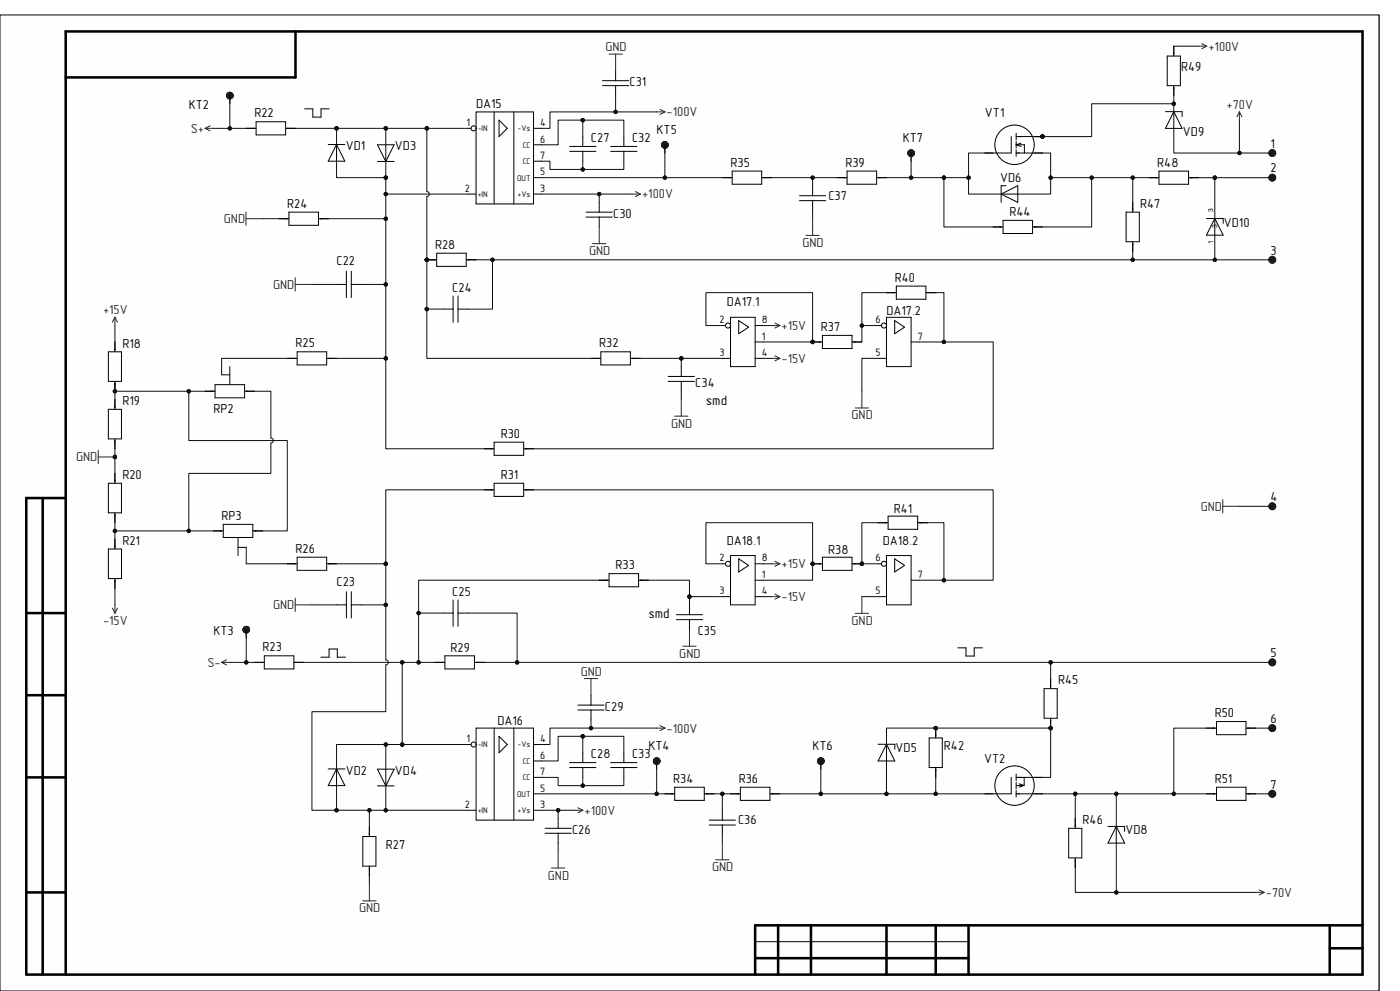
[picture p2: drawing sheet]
<svg xmlns="http://www.w3.org/2000/svg" width="420mm" height="297mm" viewBox="0 0 420 297" stroke-linecap="round" stroke-linejoin="round" font-family="sans-serif">
<path d="M0 4.5h413.7v292.5h-413.7z" fill-rule="evenodd" fill="#fefefe"/>
<path d="M0 4.5h413.7v292.5h-413.7z" fill="none" stroke="#000" stroke-width=".3"/>
<path d="M0 4.5h413.7v292.5h-413.7z" fill-rule="evenodd" fill="#fefefe"/>
<path d="M0 4.5h413.7v292.5h-413.7zM140.4 38.5h2.4M142.8 33.5h17.3v27.6h-17.3zM160.1 38.5h2.4M160.1 43.4h2.5M160.1 48.3h2.4M160.1 53.2h2.4M160.1 58.2h2.4M226.5 282.2h64.1" fill="none" stroke="#000" stroke-width=".3"/>
<g fill="none" stroke="#000" stroke-width=".76">
<path d="M19.7 9.4h389v282.7h-400.8v-142.8h11.8M19.7 9.4v282.7M88.6 9.4v13.8h-68.9M12.8 149.3v142.8M7.9 183.7h11.8M7.9 208.4h11.8M7.9 233h11.8M7.9 267.5h11.8M233.4 277.3v14.8M243.3 277.3v14.8M265.9 277.3v14.8M280.7 277.3v14.8"/>
<path d="M290.6 277.3v14.8M398.9 277.3v14.8M408.7 277.3h-182.2v14.8M226.5 287.2h64.1M398.9 284.2h9.8"/>
</g>
<path d="M197 33.5h2.5M198 32.8l1.5 .7M199.5 33.5l-1.5 .8M189.6 58.2h2.5M190.6 57.4l1.5 .8M192.1 58.2l-1.5 .7M172.4 242.8h2.5M173.4 242.1l1.5 .7M174.9 242.8l-1.5 .8M376.7 267.5h2.5M377.7 266.7l1.5 .8M379.2 267.5l-1.5 .7" fill="none" stroke="#262626" stroke-width=".3"/>
<circle cx="142.1" cy="38.5" r=".75" fill="#fbfbfb"/>
<g fill="none" stroke="#000" stroke-width=".3">
<path d="M148.2 33.5v27.6M149.7 36l2.5 2.5-2.5 2.4zM154.1 33.5v27.6M140.4 58.2h2.4M142.8 218.2h17.3v27.6h-17.3zM140.4 223.1h2.4M160.1 223.1h2.4M160.1 228.1h2.4M160.1 233h2.4M160.1 237.9h2.4M160.1 242.8h2.4"/>
<circle cx="142.1" cy="38.5" r=".75"/>
</g>
<circle cx="142.1" cy="223.1" r=".75" fill="#fbfbfb"/>
<g fill="none" stroke="#000" stroke-width=".3">
<path d="M180.7 24.2h7.9M180.7 25.7h7.9M184.7 21.2v3M184.7 25.7v2.9M170.9 43.9h7.9M170.9 45.4h7.9M174.8 40.9v3M174.8 45.4v2.9M175.8 63.6h7.9M175.8 65.1h7.9M179.8 60.6v3M179.8 65.1v2.9"/>
<path d="M148.2 218.2v27.6M154.1 218.2v27.6M173.4 211.3h7.8M173.4 212.8h7.8M177.3 208.4v2.9M177.3 212.8v3M149.7 220.7l2.5 2.4-2.5 2.5zM140.4 242.8h2.4M163.5 248.3h7.9M163.5 249.7h7.9M167.4 245.3v3M167.4 249.7v3"/>
<circle cx="142.1" cy="223.1" r=".75"/>
</g>
<circle cx="128" cy="77.9" r=".5" fill="#0e0e0e"/>
<circle cx="128" cy="77.9" r=".5" fill="none" stroke="#0e0e0e" stroke-width=".3"/>
<path d="M128 77.9h3M131 75.9h8.9v3.9h-8.9zM139.9 77.9h2.9" fill="none" stroke="#000" stroke-width=".3"/>
<circle cx="128" cy="77.9" r=".5" fill="#0e0e0e"/>
<circle cx="128" cy="77.9" r=".5" fill="none" stroke="#0e0e0e" stroke-width=".3"/>
<g fill="none" stroke="#000" stroke-width=".3">
<path d="M98.5 43.3h5M101 43.4v4.9M101 43.3l2.5 5h-5zM113.2 43.4h5l-2.5 5zM113.2 48.4h5M115.7 43.4v4.9M183.2 43.9h7.9M183.2 45.4h7.9M187.1 40.9v3M187.1 45.4v2.9M140.4 77.9h2.4M337.8 63.6h4v8.9h-4z"/>
<path d="M339.8 60.6v3M339.8 72.5v2.9M101 85.2h2.9M103.9 81.3v7.9M105.4 81.3v7.9M105.4 85.2h2.9M103.9 177.3v7.9M105.4 177.3v7.9M101 181.3h2.9M105.4 181.3h3M130.5 198.5h3M133.5 196.6h8.8v3.9h-8.8z"/>
<path d="M142.3 198.5h3M98.5 230.5h5M101 230.5l2.5 5h-5zM101 230.5v5M113.2 230.5h5l-2.5 5zM113.2 235.5h5M115.7 230.5v5M170.9 228.6h7.9M170.9 230h7.9M174.8 225.6v3M174.8 230v3M183.2 228.6h7.9"/>
<path d="M183.2 230h7.9M187.1 225.6v3M187.1 230v3M320.6 248.3h3.9v8.8h-3.9zM322.6 245.3v3M322.6 257.1v3"/>
</g>
<path d="M61.5 38.5l1.5 .7M61.5 38.5h2.5M63 37.7l-1.5 .8M371.8 33.5l-.7 1.5M371.8 33.5l.8 1.5M371.8 33.5v2.5M66.5 198.5l1.4 .8M66.5 198.5h2.5M67.9 197.8l-1.4 .7" fill="none" stroke="#262626" stroke-width=".3"/>
<circle cx="315.2" cy="218.2" r=".5" fill="#0e0e0e"/>
<circle cx="315.2" cy="218.2" r=".5" fill="none" stroke="#0e0e0e" stroke-width=".3"/>
<path d="M313.2 206.4h4v8.9h-4zM315.2 203.4v3M315.2 215.3v2.9" fill="none" stroke="#000" stroke-width=".3"/>
<circle cx="315.2" cy="218.2" r=".5" fill="#0e0e0e"/>
<circle cx="315.2" cy="218.2" r=".5" fill="none" stroke="#0e0e0e" stroke-width=".3"/>
<g fill="none" stroke="#000" stroke-width=".3">
<path d="M73.9 38.5h2.9M76.8 36.5h8.9v3.9h-8.9zM85.7 38.5h2.9M133 92.6h2.9M135.9 88.7v7.9M137.4 88.7v7.9M137.4 92.6h3M32.5 105.4h3.9v8.9h-3.9zM34.5 102.5v2.9M34.5 114.3v3M34.5 119.7v3M32.5 122.7h3.9v8.8h-3.9z"/>
<path d="M34.5 131.5v3M32.5 144.8h3.9v8.9h-3.9zM34.5 141.9v2.9M34.5 153.7v3M32.5 164.5h3.9v8.9h-3.9v-8.9M34.5 161.6v2.9M34.5 173.4v3M135.9 179.8v7.9M137.4 179.8v7.9M133 183.7h2.9M137.4 183.7h3M315.2 203.4v2.5"/>
</g>
<path d="M34.5 95.1l-.8 1.5M34.5 95.1l.7 1.5M34.5 95.1v2.5M29.5 135v4M29.5 137h5M88.6 179.3v4M33.7 182.3l.8 1.5M34.5 181.3v2.5M35.2 182.3l-.7 1.5M88.6 181.3h5" fill="none" stroke="#262626" stroke-width=".3"/>
<circle cx="34.5" cy="137" r=".5" fill="#0e0e0e"/>
<circle cx="34.5" cy="137" r=".5" fill="none" stroke="#0e0e0e" stroke-width=".3"/>
<g fill="none" stroke="#262626" stroke-width=".3">
<path d="M182.7 16.2h4M184.7 16.2v5M73.8 63.5v4.1M73.8 65.6h5M177.8 73h4M179.8 68v5M88.6 83.2v4M88.6 85.2h5M175.3 203.4h4M177.3 203.4v5M167.4 255.2v5M108.8 270h4"/>
<path d="M110.8 265v5M165.4 260.2h4"/>
</g>
<circle cx="280.7" cy="218.2" r=".5" fill="#0e0e0e"/>
<circle cx="280.7" cy="218.2" r=".5" fill="none" stroke="#0e0e0e" stroke-width=".3"/>
<path d="M280.7 218.2v3M278.7 221.2h4v8.8h-4zM280.7 230v3" fill="none" stroke="#000" stroke-width=".3"/>
<circle cx="280.7" cy="218.2" r=".5" fill="#0e0e0e"/>
<circle cx="280.7" cy="218.2" r=".5" fill="none" stroke="#0e0e0e" stroke-width=".3"/>
<path d="M204.4 119.7v5M258.6 117.3v5M202.4 124.7h4M256.6 122.3h4M204.8 193.7h4M206.8 188.7v5" fill="none" stroke="#262626" stroke-width=".3"/>
<path d="M216.7 169h2.4M219.1 166.5h7.4v14.8h-7.4zM221.6 167.5l3 2-3 1.9z" fill="none" stroke="#000" stroke-width=".3"/>
<circle cx="218.4" cy="169" r=".75" fill="#fbfbfb"/>
<g fill="none" stroke="#000" stroke-width=".3">
<path d="M216.7 178.8h2.4M226.5 178.8h2.5M226.5 173.9h2.5M226.5 169h2.5M263.5 169h2.4M265.9 166.5h7.4v14.8h-7.4zM268.4 167.5l3 2-3 1.9z"/>
<circle cx="218.4" cy="169" r=".75"/>
</g>
<circle cx="265.2" cy="169" r=".75" fill="#fbfbfb"/>
<g fill="none" stroke="#000" stroke-width=".3">
<path d="M300.3 58.2l5-2.5v5zM300.4 58.2h4.9M301.8 55.7h-1.5v5M297.9 68h3M300.9 66.1h8.9v3.9h-8.9zM309.8 68h2.9M361.9 65.5h5v1.5M364.4 65.5l2.5 5h-5zM364.4 65.6v4.9M263.5 178.8h2.4M273.3 173.9h2.5M263.4 223.1h5v1.4"/>
<path d="M265.9 223.1l2.5 5h-5zM265.9 223.1v5M332.4 247.7h5v1.5M334.9 247.7l2.5 5h-5zM334.9 247.8v4.9"/>
<circle cx="265.2" cy="169" r=".75"/>
</g>
<path d="M258.6 178.8v5M256.6 183.8h4" fill="none" stroke="#262626" stroke-width=".3"/>
<g fill="none" stroke="#1c1c1c" stroke-width="1.3">
<circle cx="381.7" cy="53.2" r=".54"/>
<circle cx="381.7" cy="45.9" r=".54"/>
<circle cx="381.7" cy="77.9" r=".54"/>
<circle cx="381.7" cy="198.5" r=".54"/>
<circle cx="381.7" cy="237.9" r=".54"/>
</g>
<circle cx="243.8" cy="102.5" r=".5" fill="#0e0e0e"/>
<circle cx="243.8" cy="102.5" r=".5" fill="none" stroke="#0e0e0e" stroke-width=".3"/>
<path d="M243.8 102.5h2.9M246.7 100.5h8.9v4h-8.9zM255.6 102.5h3" fill="none" stroke="#000" stroke-width=".3"/>
<circle cx="243.8" cy="102.5" r=".5" fill="#0e0e0e"/>
<circle cx="243.8" cy="102.5" r=".5" fill="none" stroke="#0e0e0e" stroke-width=".3"/>
<path d="M265.9 87.7h3M268.9 85.7h8.9v4h-8.9zM277.8 87.7h2.9M256.1 102.5h2.5" fill="none" stroke="#000" stroke-width=".3"/>
<circle cx="243.8" cy="169" r=".5" fill="#0e0e0e"/>
<circle cx="243.8" cy="169" r=".5" fill="none" stroke="#0e0e0e" stroke-width=".3"/>
<circle cx="258.6" cy="169" r=".5" fill="#0e0e0e"/>
<circle cx="258.6" cy="169" r=".5" fill="none" stroke="#0e0e0e" stroke-width=".3"/>
<path d="M243.8 169h2.9M246.7 167h8.9v3.9h-8.9zM255.6 169h3" fill="none" stroke="#000" stroke-width=".3"/>
<circle cx="243.8" cy="169" r=".5" fill="#0e0e0e"/>
<circle cx="243.8" cy="169" r=".5" fill="none" stroke="#0e0e0e" stroke-width=".3"/>
<path d="M256.1 169h2.5" fill="none" stroke="#000" stroke-width=".3"/>
<circle cx="258.6" cy="169" r=".5" fill="#0e0e0e"/>
<circle cx="258.6" cy="169" r=".5" fill="none" stroke="#0e0e0e" stroke-width=".3"/>
<g fill="none" stroke="#000" stroke-width=".3">
<path d="M83.7 65.6h3M86.7 63.6h8.8v3.9h-8.8zM95.5 65.6h3M61.6 117.3h2.9M64.5 115.3h8.9v3.9h-8.9zM66.5 112.3h2.4M68.9 109.9v5.4M73.4 117.3h2.9M86.2 107.4h2.9M89.1 105.4h8.9v4h-8.9zM98 107.4h3M64 159.1h3"/>
<path d="M67 157.2h8.8v3.9h-8.8zM75.8 159.1h3M263.5 156.7h2.9M266.4 154.7h8.9v3.9h-8.9zM275.3 156.7h2.9M71.4 161.1v5.4M71.4 164h2.5M86.2 169h2.9M89.1 167h8.9v3.9h-8.9zM98 169h3M76.3 198.5h3M79.3 196.6h8.9v3.9h-8.9z"/>
<path d="M88.2 198.5h2.9M108.8 250.7h4v8.9h-4zM110.8 247.8v2.9M110.8 259.6v2.9"/>
</g>
<circle cx="312.7" cy="40.9" r=".5" fill="#0e0e0e"/>
<circle cx="312.7" cy="40.9" r=".5" fill="none" stroke="#0e0e0e" stroke-width=".3"/>
<circle cx="312.7" cy="40.9" r=".5" fill="#0e0e0e"/>
<circle cx="312.7" cy="40.9" r=".5" fill="none" stroke="#0e0e0e" stroke-width=".3"/>
<circle cx="312.7" cy="40.9" r=".5" fill="#0e0e0e"/>
<circle cx="312.7" cy="40.9" r=".5" fill="none" stroke="#0e0e0e" stroke-width=".3"/>
<g fill="none" stroke="#000" stroke-width=".3">
<path d="M304.8 39.9v2M303.4 40.9v5h-7.9M304.8 40.9h7.9M304.8 45.9h7.9M304.8 43.4l1.5 .5M304.8 43.4h2.5v2.5M304.8 42.4v2M304.8 44.9v1.9M306.3 42.9l-1.5 .5"/>
<circle cx="304.4" cy="43.4" r="5.9"/>
</g>
<circle cx="312.7" cy="40.9" r=".5" fill="#0e0e0e"/>
<circle cx="312.7" cy="40.9" r=".5" fill="none" stroke="#0e0e0e" stroke-width=".3"/>
<path d="M310.3 40.9h2.4" fill="none" stroke="#000" stroke-width=".3"/>
<circle cx="312.7" cy="40.9" r=".5" fill="#0e0e0e"/>
<circle cx="312.7" cy="40.9" r=".5" fill="none" stroke="#0e0e0e" stroke-width=".3"/>
<path d="M310.3 40.9h2.4" fill="none" stroke="#000" stroke-width=".3"/>
<circle cx="312.7" cy="40.9" r=".5" fill="#0e0e0e"/>
<circle cx="312.7" cy="40.9" r=".5" fill="none" stroke="#0e0e0e" stroke-width=".3"/>
<g fill="none" stroke="#000" stroke-width=".3">
<path d="M350.2 16.8h3.9v8.9h-3.9zM352.1 13.8v3M68.9 28.6v2.5M91.4 32.6h2.4v2.5h2.5v-2.5h2.5M349.6 33.5h5v1.4M352.1 33.5l2.5 5h-5zM352.1 25.7v2.9M352.1 33.5v5M199.5 43.4v2.5M216.7 53.2h2.9M219.6 51.3h8.9v3.9h-8.9zM228.5 53.2h3"/>
<path d="M239.8 58.7h7.9M243.8 55.7v3M251.2 53.2h2.9M254.1 51.3h8.9v3.9h-8.9zM263 53.2h2.9M273.3 45.9v2.5M344.7 53.3h3M347.7 51.3h8.9v3.9h-8.9zM356.6 53.3h2.9M239.8 60.1h7.9M243.8 60.1v3M216.7 97.6h2.4"/>
<path d="M219.1 95.1h7.4v14.8h-7.4zM221.6 96.1l3 2-3 1.9zM177.3 107.4h2.9M180.2 105.4h8.9v4h-8.9zM189.1 107.4h3M200.4 112.8h7.9M200.4 114.3h7.9M204.4 109.9v2.9M204.4 114.3v3M145.3 134.5h2.9M148.2 132.5h8.9v4h-8.9zM157.1 134.5h3"/>
<path d="M145.3 146.8h2.9M148.2 144.8h8.9v4h-8.9zM157.1 146.8h3M179.8 173.9h2.9M182.7 171.9h8.9v4h-8.9zM191.6 173.9h2.9M73.9 188.7v2.5M96.3 197h2.4v-2.5h2.5v2.5h2.4M202.9 184.2h7.9M202.9 185.7h7.9M206.8 181.3v2.9M206.8 185.7v3"/>
<path d="M287.3 194.2h2.5v2.4h2.5v-2.4h2.4M362 218.2h2.9M364.9 216.3h8.9v3.9h-8.9zM373.8 218.2h2.9M197 228.1v2.5M199.5 237.9h2.9M202.4 235.9h8.9v4h-8.9zM211.3 237.9h2.9M219.1 237.9h3M222.1 235.9h8.9v4h-8.9zM231 237.9h2.9M246.2 228.1v2.5"/>
<path d="M303.4 233v4.9h-7.9M304.8 233h7.9M304.8 237.9h7.9M304.8 232v2M304.8 234.5v1.9M304.8 236.9v2M305.7 234.9l1.5 .5M307.2 235.4l-1.5 .5M307.2 235.4h-2.2M307.2 232.9v2.5M362 237.9h2.9M364.9 235.9h8.9v4h-8.9z"/>
<path d="M373.8 237.9h2.9M212.7 245.8h7.9M212.7 247.3h7.9M216.7 242.8v3M216.7 247.3v2.9"/>
<circle cx="304.4" cy="235.5" r="5.9"/>
</g>
<g fill="none" stroke="#262626" stroke-width=".3">
<path d="M359.5 13.8h2.5M360.5 13.1l1.5 .7M362 13.8l-1.5 .8M241.8 70.6h4M243.8 65.6v5M231.5 97.6h2.5M232.5 96.8l1.5 .8M234 97.6l-1.5 .7M231.5 107.4h2.5M232.5 106.7l1.5 .7M234 107.4l-1.5 .8M366.8 149.7v4"/>
<path d="M366.8 151.7h5M231.5 169h2.5M231.5 178.8h2.5M232.5 168.2l1.5 .8M232.5 178.1l1.5 .7M234 169l-1.5 .7M234 178.8l-1.5 .8M197 218.2h2.5M198 217.5l1.5 .7M199.5 218.2l-1.5 .8M214.7 257.7h4M216.7 252.7v5"/>
</g>
<g fill="none" stroke="#1c1c1c" stroke-width="1.3">
<circle cx="68.9" cy="28.7" r=".49"/>
<circle cx="199.4" cy="43.4" r=".49"/>
<circle cx="199.5" cy="43.4" r=".49"/>
<circle cx="273.3" cy="45.9" r=".49"/>
<circle cx="381.7" cy="151.7" r=".54"/>
<circle cx="73.9" cy="188.7" r=".49"/>
<circle cx="381.7" cy="218.2" r=".54"/>
<circle cx="197" cy="228.1" r=".49"/>
<circle cx="246.2" cy="228.1" r=".49"/>
</g>
<circle cx="218.4" cy="97.6" r=".75" fill="#fbfbfb"/>
<g fill="none" stroke="#000" stroke-width=".3">
<path d="M226.5 97.6h2.5M263.5 97.6h2.4M265.9 95.1h7.4v14.8h-7.4zM268.4 96.1l3 2-3 1.9zM216.7 107.4h2.4M226.5 107.4h2.5M226.5 102.5h2.5"/>
<circle cx="218.4" cy="97.6" r=".75"/>
</g>
<circle cx="265.2" cy="97.6" r=".75" fill="#fbfbfb"/>
<g fill="none" stroke="#000" stroke-width=".3">
<path d="M263.5 107.4h2.4M273.3 102.5h2.5"/>
<circle cx="265.2" cy="97.6" r=".75"/>
</g>
<path d="M115.7 58.2h24.7" fill="none" stroke="#0e0e0e" stroke-width=".3"/>
<circle cx="115.7" cy="58.2" r=".5" fill="#0e0e0e"/>
<g fill="none" stroke="#0e0e0e" stroke-width=".3">
<path d="M128 38.5h12.4"/>
<circle cx="115.7" cy="58.2" r=".5"/>
</g>
<circle cx="128" cy="38.5" r=".5" fill="#0e0e0e"/>
<g fill="none" stroke="#0e0e0e" stroke-width=".3">
<path d="M184.7 28.6v4.9h12.3"/>
<circle cx="128" cy="38.5" r=".5"/>
</g>
<circle cx="184.7" cy="33.5" r=".5" fill="#0e0e0e"/>
<g fill="none" stroke="#0e0e0e" stroke-width=".3">
<path d="M115.7 38.5v4.9"/>
<circle cx="184.7" cy="33.5" r=".5"/>
</g>
<circle cx="115.7" cy="38.5" r=".5" fill="#0e0e0e"/>
<g fill="none" stroke="#0e0e0e" stroke-width=".3">
<path d="M115.7 38.5h12.3"/>
<circle cx="115.7" cy="38.5" r=".5"/>
</g>
<circle cx="115.7" cy="38.5" r=".5" fill="#0e0e0e"/>
<circle cx="115.7" cy="38.5" r=".5" fill="none" stroke="#0e0e0e" stroke-width=".3"/>
<circle cx="128" cy="38.5" r=".5" fill="#0e0e0e"/>
<g fill="none" stroke="#0e0e0e" stroke-width=".3">
<path d="M162.5 58.2h27.1"/>
<circle cx="128" cy="38.5" r=".5"/>
</g>
<circle cx="179.7" cy="58.2" r=".5" fill="#0e0e0e"/>
<g fill="none" stroke="#0e0e0e" stroke-width=".3">
<path d="M177.3 215.8v2.4"/>
<circle cx="179.7" cy="58.2" r=".5"/>
</g>
<circle cx="177.3" cy="218.2" r=".5" fill="#0e0e0e"/>
<g fill="none" stroke="#0e0e0e" stroke-width=".3">
<path d="M167.4 242.8v2.5M167.4 252.7v2.5"/>
<circle cx="177.3" cy="218.2" r=".5"/>
</g>
<circle cx="167.4" cy="242.8" r=".5" fill="#0e0e0e"/>
<g fill="none" stroke="#0e0e0e" stroke-width=".3">
<path d="M162.5 242.8h9.9"/>
<circle cx="167.4" cy="242.8" r=".5"/>
</g>
<circle cx="167.4" cy="242.8" r=".5" fill="#0e0e0e"/>
<g fill="none" stroke="#0e0e0e" stroke-width=".3">
<path d="M162.5 233h4.9v2.5h7.4v-2.5"/>
<circle cx="167.4" cy="242.8" r=".5"/>
</g>
<circle cx="174.8" cy="235.5" r=".5" fill="#0e0e0e"/>
<g fill="none" stroke="#0e0e0e" stroke-width=".3">
<path d="M174.8 220.7h-7.4v7.4h-4.9"/>
<circle cx="174.8" cy="235.5" r=".5"/>
</g>
<circle cx="174.8" cy="220.7" r=".5" fill="#0e0e0e"/>
<g fill="none" stroke="#0e0e0e" stroke-width=".3">
<path d="M179.8 58.2v2.4"/>
<circle cx="174.8" cy="220.7" r=".5"/>
</g>
<circle cx="179.7" cy="58.2" r=".5" fill="#0e0e0e"/>
<g fill="none" stroke="#0e0e0e" stroke-width=".3">
<path d="M101 38.5h14.7"/>
<circle cx="179.7" cy="58.2" r=".5"/>
</g>
<circle cx="115.7" cy="38.5" r=".5" fill="#0e0e0e"/>
<circle cx="115.7" cy="38.5" r=".5" fill="none" stroke="#0e0e0e" stroke-width=".3"/>
<circle cx="101" cy="38.5" r=".5" fill="#0e0e0e"/>
<g fill="none" stroke="#0e0e0e" stroke-width=".3">
<path d="M101 48.3v4.9h14.7"/>
<circle cx="101" cy="38.5" r=".5"/>
</g>
<circle cx="115.7" cy="53.2" r=".5" fill="#0e0e0e"/>
<g fill="none" stroke="#0e0e0e" stroke-width=".3">
<path d="M115.7 48.3v4.9"/>
<circle cx="115.7" cy="53.2" r=".5"/>
</g>
<circle cx="115.7" cy="53.2" r=".5" fill="#0e0e0e"/>
<g fill="none" stroke="#0e0e0e" stroke-width=".3">
<path d="M162.5 48.3h2.5v2.5h9.8v-2.5"/>
<circle cx="115.7" cy="53.2" r=".5"/>
</g>
<circle cx="174.8" cy="50.8" r=".5" fill="#0e0e0e"/>
<g fill="none" stroke="#0e0e0e" stroke-width=".3">
<path d="M174.8 36h-7.4v7.4h-4.9"/>
<circle cx="174.8" cy="50.8" r=".5"/>
</g>
<circle cx="174.8" cy="36" r=".5" fill="#0e0e0e"/>
<g fill="none" stroke="#0e0e0e" stroke-width=".3">
<path d="M174.8 36h12.3v4.9"/>
<circle cx="174.8" cy="36" r=".5"/>
</g>
<circle cx="174.8" cy="36" r=".5" fill="#0e0e0e"/>
<g fill="none" stroke="#0e0e0e" stroke-width=".3">
<path d="M187.1 48.3v2.5h-12.3"/>
<circle cx="174.8" cy="36" r=".5"/>
</g>
<circle cx="174.8" cy="50.8" r=".5" fill="#0e0e0e"/>
<g fill="none" stroke="#0e0e0e" stroke-width=".3">
<path d="M197 218.2h-32v4.9h-2.5"/>
<circle cx="174.8" cy="50.8" r=".5"/>
</g>
<circle cx="177.3" cy="218.2" r=".5" fill="#0e0e0e"/>
<g fill="none" stroke="#0e0e0e" stroke-width=".3">
<path d="M174.8 220.7h12.3v4.9"/>
<circle cx="177.3" cy="218.2" r=".5"/>
</g>
<circle cx="174.8" cy="220.7" r=".5" fill="#0e0e0e"/>
<g fill="none" stroke="#0e0e0e" stroke-width=".3">
<path d="M187.1 233v2.5h-12.3"/>
<circle cx="174.8" cy="220.7" r=".5"/>
</g>
<circle cx="174.8" cy="235.5" r=".5" fill="#0e0e0e"/>
<g fill="none" stroke="#0e0e0e" stroke-width=".3">
<path d="M174.8 220.7v4.9"/>
<circle cx="174.8" cy="235.5" r=".5"/>
</g>
<circle cx="174.8" cy="220.7" r=".5" fill="#0e0e0e"/>
<g fill="none" stroke="#0e0e0e" stroke-width=".3">
<path d="M128 77.9h2.5"/>
<circle cx="174.8" cy="220.7" r=".5"/>
</g>
<circle cx="128" cy="77.9" r=".5" fill="#0e0e0e"/>
<g fill="none" stroke="#0e0e0e" stroke-width=".3">
<path d="M312.7 45.9h2.5v7.3h12.3M93.6 85.2h7.4M93.6 181.3h7.4"/>
<circle cx="128" cy="77.9" r=".5"/>
</g>
<circle cx="315.2" cy="53.2" r=".5" fill="#0e0e0e"/>
<circle cx="315.2" cy="53.2" r=".5" fill="none" stroke="#0e0e0e" stroke-width=".3"/>
<circle cx="327.5" cy="53.2" r=".5" fill="#0e0e0e"/>
<g fill="none" stroke="#0e0e0e" stroke-width=".3">
<path d="M334.9 252.7v14.8"/>
<circle cx="327.5" cy="53.2" r=".5"/>
</g>
<circle cx="334.9" cy="267.5" r=".5" fill="#0e0e0e"/>
<g fill="none" stroke="#0e0e0e" stroke-width=".3">
<path d="M322.6 237.9h12.3v9.9"/>
<circle cx="334.9" cy="267.5" r=".5"/>
</g>
<circle cx="334.9" cy="237.9" r=".5" fill="#0e0e0e"/>
<circle cx="334.9" cy="237.9" r=".5" fill="none" stroke="#0e0e0e" stroke-width=".3"/>
<circle cx="322.6" cy="237.9" r=".5" fill="#0e0e0e"/>
<g fill="none" stroke="#0e0e0e" stroke-width=".3">
<path d="M322.6 260.1v7.4h54.1"/>
<circle cx="322.6" cy="237.9" r=".5"/>
</g>
<circle cx="334.9" cy="267.5" r=".5" fill="#0e0e0e"/>
<g fill="none" stroke="#0e0e0e" stroke-width=".3">
<path d="M381.7 77.9h-234v14.7h-7.3"/>
<circle cx="334.9" cy="267.5" r=".5"/>
</g>
<circle cx="364.4" cy="77.9" r=".5" fill="#0e0e0e"/>
<circle cx="364.4" cy="77.9" r=".5" fill="none" stroke="#0e0e0e" stroke-width=".3"/>
<circle cx="339.8" cy="77.9" r=".5" fill="#0e0e0e"/>
<circle cx="339.8" cy="77.9" r=".5" fill="none" stroke="#0e0e0e" stroke-width=".3"/>
<circle cx="147.7" cy="77.9" r=".5" fill="#0e0e0e"/>
<g fill="none" stroke="#0e0e0e" stroke-width=".3">
<path d="M88.6 38.5h12.4"/>
<circle cx="147.7" cy="77.9" r=".5"/>
</g>
<circle cx="101" cy="38.5" r=".5" fill="#0e0e0e"/>
<g fill="none" stroke="#0e0e0e" stroke-width=".3">
<path d="M101 38.5v4.9"/>
<circle cx="101" cy="38.5" r=".5"/>
</g>
<circle cx="101" cy="38.5" r=".5" fill="#0e0e0e"/>
<g fill="none" stroke="#0e0e0e" stroke-width=".3">
<path d="M69 198.5h7.3"/>
<circle cx="101" cy="38.5" r=".5"/>
</g>
<circle cx="73.9" cy="198.5" r=".5" fill="#0e0e0e"/>
<g fill="none" stroke="#0e0e0e" stroke-width=".3">
<path d="M133 183.7h-7.4v14.8h-34.5"/>
<circle cx="73.9" cy="198.5" r=".5"/>
</g>
<circle cx="120.7" cy="198.5" r=".5" fill="#0e0e0e"/>
<circle cx="120.7" cy="198.5" r=".5" fill="none" stroke="#0e0e0e" stroke-width=".3"/>
<circle cx="125.6" cy="198.5" r=".5" fill="#0e0e0e"/>
<circle cx="125.6" cy="198.5" r=".5" fill="none" stroke="#0e0e0e" stroke-width=".3"/>
<circle cx="125.6" cy="183.7" r=".5" fill="#0e0e0e"/>
<g fill="none" stroke="#0e0e0e" stroke-width=".3">
<path d="M101 235.5v7.3h39.4"/>
<circle cx="125.6" cy="183.7" r=".5"/>
</g>
<circle cx="115.7" cy="242.8" r=".5" fill="#0e0e0e"/>
<circle cx="115.7" cy="242.8" r=".5" fill="none" stroke="#0e0e0e" stroke-width=".3"/>
<circle cx="110.8" cy="242.8" r=".5" fill="#0e0e0e"/>
<circle cx="110.8" cy="242.8" r=".5" fill="none" stroke="#0e0e0e" stroke-width=".3"/>
<circle cx="101" cy="242.8" r=".5" fill="#0e0e0e"/>
<g fill="none" stroke="#0e0e0e" stroke-width=".3">
<path d="M115.7 235.5v7.3"/>
<circle cx="101" cy="242.8" r=".5"/>
</g>
<circle cx="115.7" cy="242.8" r=".5" fill="#0e0e0e"/>
<g fill="none" stroke="#0e0e0e" stroke-width=".3">
<path d="M115.7 223.1v7.4"/>
<circle cx="115.7" cy="242.8" r=".5"/>
</g>
<circle cx="115.7" cy="223.1" r=".5" fill="#0e0e0e"/>
<g fill="none" stroke="#0e0e0e" stroke-width=".3">
<path d="M120.7 223.1h-19.7v7.4"/>
<circle cx="115.7" cy="223.1" r=".5"/>
</g>
<circle cx="120.7" cy="223.1" r=".5" fill="#0e0e0e"/>
<circle cx="120.7" cy="223.1" r=".5" fill="none" stroke="#0e0e0e" stroke-width=".3"/>
<circle cx="115.7" cy="223.1" r=".5" fill="#0e0e0e"/>
<g fill="none" stroke="#0e0e0e" stroke-width=".3">
<path d="M120.7 223.1h19.7"/>
<circle cx="115.7" cy="223.1" r=".5"/>
</g>
<circle cx="120.7" cy="223.1" r=".5" fill="#0e0e0e"/>
<g fill="none" stroke="#0e0e0e" stroke-width=".3">
<path d="M120.7 198.5v24.6"/>
<circle cx="120.7" cy="223.1" r=".5"/>
</g>
<circle cx="120.7" cy="198.5" r=".5" fill="#0e0e0e"/>
<circle cx="120.7" cy="198.5" r=".5" fill="none" stroke="#0e0e0e" stroke-width=".3"/>
<circle cx="120.7" cy="223.1" r=".5" fill="#0e0e0e"/>
<g fill="none" stroke="#0e0e0e" stroke-width=".3">
<path d="M34.5 117.3h27.1M110.8 262.5v2.5"/>
<circle cx="120.7" cy="223.1" r=".5"/>
</g>
<circle cx="34.5" cy="117.3" r=".5" fill="#0e0e0e"/>
<circle cx="34.5" cy="117.3" r=".5" fill="none" stroke="#0e0e0e" stroke-width=".3"/>
<circle cx="56.6" cy="117.3" r=".5" fill="#0e0e0e"/>
<g fill="none" stroke="#0e0e0e" stroke-width=".3">
<path d="M56.6 117.3v14.7h29.6v27.1h-7.4"/>
<circle cx="56.6" cy="117.3" r=".5"/>
</g>
<circle cx="56.6" cy="117.3" r=".5" fill="#0e0e0e"/>
<g fill="none" stroke="#0e0e0e" stroke-width=".3">
<path d="M101 107.4h14.7"/>
<circle cx="56.6" cy="117.3" r=".5"/>
</g>
<circle cx="115.7" cy="107.4" r=".5" fill="#0e0e0e"/>
<g fill="none" stroke="#0e0e0e" stroke-width=".3">
<path d="M115.7 169v28.8a.75 .75 0 0 1 .8 .7 .75 .75 0 0 1-.8 .8v14h-22.1v29.5h7.4"/>
<circle cx="115.7" cy="107.4" r=".5"/>
</g>
<circle cx="115.7" cy="169" r=".5" fill="#0e0e0e"/>
<circle cx="115.7" cy="169" r=".5" fill="none" stroke="#0e0e0e" stroke-width=".3"/>
<circle cx="115.7" cy="181.3" r=".5" fill="#0e0e0e"/>
<circle cx="115.7" cy="181.3" r=".5" fill="none" stroke="#0e0e0e" stroke-width=".3"/>
<circle cx="101" cy="242.8" r=".5" fill="#0e0e0e"/>
<g fill="none" stroke="#0e0e0e" stroke-width=".3">
<path d="M101 169h14.7"/>
<circle cx="101" cy="242.8" r=".5"/>
</g>
<circle cx="115.7" cy="169" r=".5" fill="#0e0e0e"/>
<g fill="none" stroke="#0e0e0e" stroke-width=".3">
<path d="M108.4 181.3h7.3"/>
<circle cx="115.7" cy="169" r=".5"/>
</g>
<circle cx="115.7" cy="181.3" r=".5" fill="#0e0e0e"/>
<g fill="none" stroke="#0e0e0e" stroke-width=".3">
<path d="M98.5 65.6h17.2"/>
<circle cx="115.7" cy="181.3" r=".5"/>
</g>
<circle cx="115.7" cy="65.6" r=".5" fill="#0e0e0e"/>
<g fill="none" stroke="#0e0e0e" stroke-width=".3">
<path d="M78.8 65.6h4.9M280.7 218.2h-14.8v4.9"/>
<circle cx="115.7" cy="65.6" r=".5"/>
</g>
<circle cx="280.7" cy="218.2" r=".5" fill="#0e0e0e"/>
<g fill="none" stroke="#0e0e0e" stroke-width=".3">
<path d="M265.9 228.1v9.8"/>
<circle cx="280.7" cy="218.2" r=".5"/>
</g>
<circle cx="265.9" cy="237.9" r=".5" fill="#0e0e0e"/>
<g fill="none" stroke="#0e0e0e" stroke-width=".3">
<path d="M290.6 53.2v5h9.8"/>
<circle cx="265.9" cy="237.9" r=".5"/>
</g>
<circle cx="290.6" cy="53.2" r=".5" fill="#0e0e0e"/>
<g fill="none" stroke="#0e0e0e" stroke-width=".3">
<path d="M315.2 53.2v5h-9.9"/>
<circle cx="290.6" cy="53.2" r=".5"/>
</g>
<circle cx="315.2" cy="53.2" r=".5" fill="#0e0e0e"/>
<g fill="none" stroke="#0e0e0e" stroke-width=".3">
<path d="M204.4 107.4v2.5"/>
<circle cx="315.2" cy="53.2" r=".5"/>
</g>
<circle cx="204.4" cy="107.4" r=".5" fill="#0e0e0e"/>
<g fill="none" stroke="#0e0e0e" stroke-width=".3">
<path d="M280.7 87.7h2.5v14.8h-7.4M204.4 117.3v2.4"/>
<circle cx="204.4" cy="107.4" r=".5"/>
</g>
<circle cx="283.2" cy="102.5" r=".5" fill="#0e0e0e"/>
<g fill="none" stroke="#0e0e0e" stroke-width=".3">
<path d="M263.5 107.4h-4.9v9.9M206.8 178.8h9.9"/>
<circle cx="283.2" cy="102.5" r=".5"/>
</g>
<circle cx="206.8" cy="178.8" r=".5" fill="#0e0e0e"/>
<g fill="none" stroke="#0e0e0e" stroke-width=".3">
<path d="M216.7 169h-4.9v-12.3h32v17.2h-14.8"/>
<circle cx="206.8" cy="178.8" r=".5"/>
</g>
<circle cx="243.8" cy="169" r=".5" fill="#0e0e0e"/>
<g fill="none" stroke="#0e0e0e" stroke-width=".3">
<path d="M258.6 169h4.9"/>
<circle cx="243.8" cy="169" r=".5"/>
</g>
<circle cx="258.6" cy="169" r=".5" fill="#0e0e0e"/>
<g fill="none" stroke="#0e0e0e" stroke-width=".3">
<path d="M278.2 156.7h5v17.2h-7.4"/>
<circle cx="258.6" cy="169" r=".5"/>
</g>
<circle cx="283.2" cy="173.9" r=".5" fill="#0e0e0e"/>
<g fill="none" stroke="#0e0e0e" stroke-width=".3">
<path d="M108.3 85.2h7.4"/>
<circle cx="283.2" cy="173.9" r=".5"/>
</g>
<circle cx="115.7" cy="85.2" r=".5" fill="#0e0e0e"/>
<g fill="none" stroke="#0e0e0e" stroke-width=".3">
<path d="M162.5 237.9h37"/>
<circle cx="115.7" cy="85.2" r=".5"/>
</g>
<circle cx="197" cy="237.9" r=".5" fill="#0e0e0e"/>
<g fill="none" stroke="#0e0e0e" stroke-width=".3">
<path d="M233.9 237.9h61.6"/>
<circle cx="197" cy="237.9" r=".5"/>
</g>
<circle cx="246.2" cy="237.9" r=".5" fill="#0e0e0e"/>
<circle cx="246.2" cy="237.9" r=".5" fill="none" stroke="#0e0e0e" stroke-width=".3"/>
<circle cx="265.9" cy="237.9" r=".5" fill="#0e0e0e"/>
<circle cx="265.9" cy="237.9" r=".5" fill="none" stroke="#0e0e0e" stroke-width=".3"/>
<circle cx="280.7" cy="237.9" r=".5" fill="#0e0e0e"/>
<g fill="none" stroke="#0e0e0e" stroke-width=".3">
<path d="M280.7 233v4.9"/>
<circle cx="280.7" cy="237.9" r=".5"/>
</g>
<circle cx="280.7" cy="237.9" r=".5" fill="#0e0e0e"/>
<g fill="none" stroke="#0e0e0e" stroke-width=".3">
<path d="M312.7 237.9h9.9v7.4"/>
<circle cx="280.7" cy="237.9" r=".5"/>
</g>
<circle cx="322.6" cy="237.9" r=".5" fill="#0e0e0e"/>
<g fill="none" stroke="#0e0e0e" stroke-width=".3">
<path d="M339.8 75.4v2.5"/>
<circle cx="322.6" cy="237.9" r=".5"/>
</g>
<circle cx="339.8" cy="77.9" r=".5" fill="#0e0e0e"/>
<g fill="none" stroke="#0e0e0e" stroke-width=".3">
<path d="M339.8 53.2v7.4"/>
<circle cx="339.8" cy="77.9" r=".5"/>
</g>
<circle cx="339.8" cy="53.2" r=".5" fill="#0e0e0e"/>
<g fill="none" stroke="#0e0e0e" stroke-width=".3">
<path d="M34.5 159.1h29.5"/>
<circle cx="339.8" cy="53.2" r=".5"/>
</g>
<circle cx="34.5" cy="159.1" r=".5" fill="#0e0e0e"/>
<circle cx="34.5" cy="159.1" r=".5" fill="none" stroke="#0e0e0e" stroke-width=".3"/>
<circle cx="56.6" cy="159.1" r=".5" fill="#0e0e0e"/>
<g fill="none" stroke="#0e0e0e" stroke-width=".3">
<path d="M34.5 156.7v4.9"/>
<circle cx="56.6" cy="159.1" r=".5"/>
</g>
<circle cx="34.5" cy="159.1" r=".5" fill="#0e0e0e"/>
<g fill="none" stroke="#0e0e0e" stroke-width=".3">
<path d="M34.5 114.8v4.9M34.5 176.4v4.9"/>
<circle cx="34.5" cy="159.1" r=".5"/>
</g>
<circle cx="34.5" cy="117.3" r=".5" fill="#0e0e0e"/>
<g fill="none" stroke="#0e0e0e" stroke-width=".3">
<path d="M64 38.5h9.9M34.5 97.6v4.9"/>
<circle cx="34.5" cy="117.3" r=".5"/>
</g>
<circle cx="68.9" cy="38.5" r=".5" fill="#0e0e0e"/>
<g fill="none" stroke="#0e0e0e" stroke-width=".3">
<path d="M125.6 198.5h4.9"/>
<circle cx="68.9" cy="38.5" r=".5"/>
</g>
<circle cx="125.6" cy="198.5" r=".5" fill="#0e0e0e"/>
<g fill="none" stroke="#0e0e0e" stroke-width=".3">
<path d="M263.5 156.7h-4.9v12.3"/>
<circle cx="125.6" cy="198.5" r=".5"/>
</g>
<circle cx="258.6" cy="169" r=".5" fill="#0e0e0e"/>
<g fill="none" stroke="#0e0e0e" stroke-width=".3">
<path d="M283.2 102.5h14.7v32h-137.8"/>
<circle cx="258.6" cy="169" r=".5"/>
</g>
<circle cx="283.2" cy="102.5" r=".5" fill="#0e0e0e"/>
<g fill="none" stroke="#0e0e0e" stroke-width=".3">
<path d="M160.1 146.8h137.8v27.1h-14.7"/>
<circle cx="283.2" cy="102.5" r=".5"/>
</g>
<circle cx="283.2" cy="173.9" r=".5" fill="#0e0e0e"/>
<g fill="none" stroke="#0e0e0e" stroke-width=".3">
<path d="M142.8 77.9h4.9"/>
<circle cx="283.2" cy="173.9" r=".5"/>
</g>
<circle cx="147.7" cy="77.9" r=".5" fill="#0e0e0e"/>
<g fill="none" stroke="#0e0e0e" stroke-width=".3">
<path d="M110.8 242.8v5"/>
<circle cx="147.7" cy="77.9" r=".5"/>
</g>
<circle cx="110.8" cy="242.8" r=".5" fill="#0e0e0e"/>
<g fill="none" stroke="#0e0e0e" stroke-width=".3">
<path d="M76.3 117.3h5v14M81.3 131.3a.75 .75 0 0 1 .7 .7 .75 .75 0 0 1-.7 .8v9.1h-24.7v17.2"/>
<circle cx="110.8" cy="242.8" r=".5"/>
</g>
<circle cx="56.6" cy="159.1" r=".5" fill="#0e0e0e"/>
<g fill="none" stroke="#0e0e0e" stroke-width=".3">
<path d="M34.5 137v4.9"/>
<circle cx="56.6" cy="159.1" r=".5"/>
</g>
<circle cx="34.5" cy="137" r=".5" fill="#0e0e0e"/>
<g fill="none" stroke="#0e0e0e" stroke-width=".3">
<path d="M34.5 134.5v2.5"/>
<circle cx="34.5" cy="137" r=".5"/>
</g>
<circle cx="34.5" cy="137" r=".5" fill="#0e0e0e"/>
<g fill="none" stroke="#0e0e0e" stroke-width=".3">
<path d="M273.3 45.9v7.3M371.8 151.7h9.9"/>
<circle cx="34.5" cy="137" r=".5"/>
</g>
<circle cx="273.3" cy="53.2" r=".5" fill="#0e0e0e"/>
<g fill="none" stroke="#0e0e0e" stroke-width=".3">
<path d="M246.2 228.1v9.8"/>
<circle cx="273.3" cy="53.2" r=".5"/>
</g>
<circle cx="246.2" cy="237.9" r=".5" fill="#0e0e0e"/>
<g fill="none" stroke="#0e0e0e" stroke-width=".3">
<path d="M184.7 33.5h-19.7v5h-2.5"/>
<circle cx="246.2" cy="237.9" r=".5"/>
</g>
<circle cx="184.7" cy="33.5" r=".5" fill="#0e0e0e"/>
<g fill="none" stroke="#0e0e0e" stroke-width=".3">
<path d="M174.8 36v4.9"/>
<circle cx="184.7" cy="33.5" r=".5"/>
</g>
<circle cx="174.8" cy="36" r=".5" fill="#0e0e0e"/>
<g fill="none" stroke="#0e0e0e" stroke-width=".3">
<path d="M280.7 218.2h34.5"/>
<circle cx="174.8" cy="36" r=".5"/>
</g>
<circle cx="280.7" cy="218.2" r=".5" fill="#0e0e0e"/>
<circle cx="280.7" cy="218.2" r=".5" fill="none" stroke="#0e0e0e" stroke-width=".3"/>
<circle cx="315.2" cy="218.2" r=".5" fill="#0e0e0e"/>
<g fill="none" stroke="#0e0e0e" stroke-width=".3">
<path d="M315.2 218.2v14.8h-2.5"/>
<circle cx="315.2" cy="218.2" r=".5"/>
</g>
<circle cx="315.2" cy="218.2" r=".5" fill="#0e0e0e"/>
<g fill="none" stroke="#0e0e0e" stroke-width=".3">
<path d="M295.5 45.9h-4.9v7.3h-7.4"/>
<circle cx="315.2" cy="218.2" r=".5"/>
</g>
<circle cx="290.6" cy="53.2" r=".5" fill="#0e0e0e"/>
<circle cx="290.6" cy="53.2" r=".5" fill="none" stroke="#0e0e0e" stroke-width=".3"/>
<circle cx="283.2" cy="53.2" r=".5" fill="#0e0e0e"/>
<g fill="none" stroke="#0e0e0e" stroke-width=".3">
<path d="M214.2 237.9h4.9"/>
<circle cx="283.2" cy="53.2" r=".5"/>
</g>
<circle cx="216.7" cy="237.9" r=".5" fill="#0e0e0e"/>
<g fill="none" stroke="#0e0e0e" stroke-width=".3">
<path d="M197 228.1v9.8"/>
<circle cx="216.7" cy="237.9" r=".5"/>
</g>
<circle cx="197" cy="237.9" r=".5" fill="#0e0e0e"/>
<g fill="none" stroke="#0e0e0e" stroke-width=".3">
<path d="M199.5 43.4v9.8"/>
<circle cx="197" cy="237.9" r=".5"/>
</g>
<circle cx="199.5" cy="53.2" r=".5" fill="#0e0e0e"/>
<g fill="none" stroke="#0e0e0e" stroke-width=".3">
<path d="M162.5 53.2h54.2"/>
<circle cx="199.5" cy="53.2" r=".5"/>
</g>
<circle cx="199.5" cy="53.2" r=".5" fill="#0e0e0e"/>
<g fill="none" stroke="#0e0e0e" stroke-width=".3">
<path d="M68.9 28.6v9.9"/>
<circle cx="199.5" cy="53.2" r=".5"/>
</g>
<circle cx="68.9" cy="38.5" r=".5" fill="#0e0e0e"/>
<g fill="none" stroke="#0e0e0e" stroke-width=".3">
<path d="M73.9 188.7v9.8"/>
<circle cx="68.9" cy="38.5" r=".5"/>
</g>
<circle cx="73.9" cy="198.5" r=".5" fill="#0e0e0e"/>
<g fill="none" stroke="#0e0e0e" stroke-width=".3">
<path d="M243.8 53.2v2.5M243.8 63.1v2.5"/>
<circle cx="73.9" cy="198.5" r=".5"/>
</g>
<circle cx="243.8" cy="53.2" r=".5" fill="#0e0e0e"/>
<g fill="none" stroke="#0e0e0e" stroke-width=".3">
<path d="M231.5 53.2h19.7"/>
<circle cx="243.8" cy="53.2" r=".5"/>
</g>
<circle cx="243.8" cy="53.2" r=".5" fill="#0e0e0e"/>
<g fill="none" stroke="#0e0e0e" stroke-width=".3">
<path d="M265.9 53.2h17.3"/>
<circle cx="243.8" cy="53.2" r=".5"/>
</g>
<circle cx="283.2" cy="53.2" r=".5" fill="#0e0e0e"/>
<circle cx="283.2" cy="53.2" r=".5" fill="none" stroke="#0e0e0e" stroke-width=".3"/>
<circle cx="273.3" cy="53.2" r=".5" fill="#0e0e0e"/>
<g fill="none" stroke="#0e0e0e" stroke-width=".3">
<path d="M128 92.6h5"/>
<circle cx="273.3" cy="53.2" r=".5"/>
</g>
<circle cx="128" cy="92.6" r=".5" fill="#0e0e0e"/>
<g fill="none" stroke="#0e0e0e" stroke-width=".3">
<path d="M128 38.5v18.9a.75 .75 0 0 1 .8 .8 .75 .75 0 0 1-.8 .7v19"/>
<circle cx="128" cy="92.6" r=".5"/>
</g>
<circle cx="128" cy="77.9" r=".5" fill="#0e0e0e"/>
<circle cx="128" cy="77.9" r=".5" fill="none" stroke="#0e0e0e" stroke-width=".3"/>
<circle cx="128" cy="38.5" r=".5" fill="#0e0e0e"/>
<g fill="none" stroke="#0e0e0e" stroke-width=".3">
<path d="M128 77.9v14.7"/>
<circle cx="128" cy="38.5" r=".5"/>
</g>
<circle cx="128" cy="77.9" r=".5" fill="#0e0e0e"/>
<circle cx="128" cy="77.9" r=".5" fill="none" stroke="#0e0e0e" stroke-width=".3"/>
<circle cx="128" cy="92.6" r=".5" fill="#0e0e0e"/>
<g fill="none" stroke="#0e0e0e" stroke-width=".3">
<path d="M115.7 53.2v81.3h29.6"/>
<circle cx="128" cy="92.6" r=".5"/>
</g>
<circle cx="115.7" cy="53.2" r=".5" fill="#0e0e0e"/>
<circle cx="115.7" cy="53.2" r=".5" fill="none" stroke="#0e0e0e" stroke-width=".3"/>
<circle cx="115.7" cy="58.2" r=".5" fill="#0e0e0e"/>
<circle cx="115.7" cy="58.2" r=".5" fill="none" stroke="#0e0e0e" stroke-width=".3"/>
<circle cx="115.7" cy="65.6" r=".5" fill="#0e0e0e"/>
<circle cx="115.7" cy="65.6" r=".5" fill="none" stroke="#0e0e0e" stroke-width=".3"/>
<circle cx="115.7" cy="85.2" r=".5" fill="#0e0e0e"/>
<circle cx="115.7" cy="85.2" r=".5" fill="none" stroke="#0e0e0e" stroke-width=".3"/>
<circle cx="115.7" cy="107.4" r=".5" fill="#0e0e0e"/>
<g fill="none" stroke="#0e0e0e" stroke-width=".3">
<path d="M145.3 146.8h-29.6v22.2"/>
<circle cx="115.7" cy="107.4" r=".5"/>
</g>
<circle cx="115.7" cy="169" r=".5" fill="#0e0e0e"/>
<g fill="none" stroke="#0e0e0e" stroke-width=".3">
<path d="M216.7 237.9v4.9M216.7 250.2v2.5"/>
<circle cx="115.7" cy="169" r=".5"/>
</g>
<circle cx="216.7" cy="237.9" r=".5" fill="#0e0e0e"/>
<g fill="none" stroke="#0e0e0e" stroke-width=".3">
<path d="M334.9 237.9h27.1"/>
<circle cx="216.7" cy="237.9" r=".5"/>
</g>
<circle cx="334.9" cy="237.9" r=".5" fill="#0e0e0e"/>
<circle cx="334.9" cy="237.9" r=".5" fill="none" stroke="#0e0e0e" stroke-width=".3"/>
<circle cx="352.1" cy="237.9" r=".5" fill="#0e0e0e"/>
<g fill="none" stroke="#0e0e0e" stroke-width=".3">
<path d="M362 218.2h-9.9v19.7M376.7 237.9h5"/>
<circle cx="352.1" cy="237.9" r=".5"/>
</g>
<circle cx="352.1" cy="237.9" r=".5" fill="#0e0e0e"/>
<g fill="none" stroke="#0e0e0e" stroke-width=".3">
<path d="M364.4 70.5v7.4M376.7 218.2h5"/>
<circle cx="352.1" cy="237.9" r=".5"/>
</g>
<circle cx="364.4" cy="77.9" r=".5" fill="#0e0e0e"/>
<g fill="none" stroke="#0e0e0e" stroke-width=".3">
<path d="M364.4 53.3v12.3"/>
<circle cx="364.4" cy="77.9" r=".5"/>
</g>
<circle cx="364.4" cy="53.3" r=".5" fill="#0e0e0e"/>
<g fill="none" stroke="#0e0e0e" stroke-width=".3">
<path d="M359.5 53.3h4.9"/>
<circle cx="364.4" cy="53.3" r=".5"/>
</g>
<circle cx="364.4" cy="53.3" r=".5" fill="#0e0e0e"/>
<g fill="none" stroke="#0e0e0e" stroke-width=".3">
<path d="M364.4 53.3h17.3"/>
<circle cx="364.4" cy="53.3" r=".5"/>
</g>
<circle cx="364.4" cy="53.3" r=".5" fill="#0e0e0e"/>
<g fill="none" stroke="#0e0e0e" stroke-width=".3">
<path d="M371.8 36v9.9"/>
<circle cx="364.4" cy="53.3" r=".5"/>
</g>
<circle cx="371.8" cy="45.9" r=".5" fill="#0e0e0e"/>
<g fill="none" stroke="#0e0e0e" stroke-width=".3">
<path d="M352.1 38.5v7.4h29.6"/>
<circle cx="371.8" cy="45.9" r=".5"/>
</g>
<circle cx="371.8" cy="45.9" r=".5" fill="#0e0e0e"/>
<g fill="none" stroke="#0e0e0e" stroke-width=".3">
<path d="M352.1 28.6v4.9"/>
<circle cx="371.8" cy="45.9" r=".5"/>
</g>
<circle cx="352.1" cy="31.1" r=".5" fill="#0e0e0e"/>
<g fill="none" stroke="#0e0e0e" stroke-width=".3">
<path d="M352.1 13.8h7.4M352.1 31.1h-24.6v9.8h-14.8"/>
<circle cx="352.1" cy="31.1" r=".5"/>
</g>
<circle cx="352.1" cy="31.1" r=".5" fill="#0e0e0e"/>
<g fill="none" stroke="#0e0e0e" stroke-width=".3">
<path d="M206.8 178.8v2.5"/>
<circle cx="352.1" cy="31.1" r=".5"/>
</g>
<circle cx="206.8" cy="178.8" r=".5" fill="#0e0e0e"/>
<g fill="none" stroke="#0e0e0e" stroke-width=".3">
<path d="M204.4 107.4h12.3"/>
<circle cx="206.8" cy="178.8" r=".5"/>
</g>
<circle cx="204.4" cy="107.4" r=".5" fill="#0e0e0e"/>
<g fill="none" stroke="#0e0e0e" stroke-width=".3">
<path d="M155.1 198.5h226.6"/>
<circle cx="204.4" cy="107.4" r=".5"/>
</g>
<circle cx="155.1" cy="198.5" r=".5" fill="#0e0e0e"/>
<circle cx="155.1" cy="198.5" r=".5" fill="none" stroke="#0e0e0e" stroke-width=".3"/>
<circle cx="315.2" cy="198.5" r=".5" fill="#0e0e0e"/>
<g fill="none" stroke="#0e0e0e" stroke-width=".3">
<path d="M179.8 173.9h-54.2v9.8"/>
<circle cx="315.2" cy="198.5" r=".5"/>
</g>
<circle cx="125.6" cy="183.7" r=".5" fill="#0e0e0e"/>
<g fill="none" stroke="#0e0e0e" stroke-width=".3">
<path d="M140.4 183.7h14.7v14.8h-9.8"/>
<circle cx="125.6" cy="183.7" r=".5"/>
</g>
<circle cx="155.1" cy="198.5" r=".5" fill="#0e0e0e"/>
<g fill="none" stroke="#0e0e0e" stroke-width=".3">
<path d="M194.5 173.9h12.3v4.9"/>
<circle cx="155.1" cy="198.5" r=".5"/>
</g>
<circle cx="206.8" cy="178.8" r=".5" fill="#0e0e0e"/>
<g fill="none" stroke="#0e0e0e" stroke-width=".3">
<path d="M128 92.6v14.8h49.3"/>
<circle cx="206.8" cy="178.8" r=".5"/>
</g>
<circle cx="128" cy="92.6" r=".5" fill="#0e0e0e"/>
<g fill="none" stroke="#0e0e0e" stroke-width=".3">
<path d="M192.1 107.4h12.3"/>
<circle cx="128" cy="92.6" r=".5"/>
</g>
<circle cx="204.4" cy="107.4" r=".5" fill="#0e0e0e"/>
<g fill="none" stroke="#0e0e0e" stroke-width=".3">
<path d="M258.6 178.8h4.9M315.2 198.5v4.9"/>
<circle cx="204.4" cy="107.4" r=".5"/>
</g>
<circle cx="315.2" cy="198.5" r=".5" fill="#0e0e0e"/>
<g fill="none" stroke="#0e0e0e" stroke-width=".3">
<path d="M229 97.6h2.5M229 107.4h2.5M229 102.5h14.8M229 169h2.5M229 178.8h2.5"/>
<circle cx="315.2" cy="198.5" r=".5"/>
</g>
<circle cx="243.8" cy="102.5" r=".5" fill="#0e0e0e"/>
<g fill="none" stroke="#0e0e0e" stroke-width=".3">
<path d="M216.7 97.6h-4.9v-9.9h32v14.8"/>
<circle cx="243.8" cy="102.5" r=".5"/>
</g>
<circle cx="243.8" cy="102.5" r=".5" fill="#0e0e0e"/>
<g fill="none" stroke="#0e0e0e" stroke-width=".3">
<path d="M258.6 97.6h4.9"/>
<circle cx="243.8" cy="102.5" r=".5"/>
</g>
<circle cx="258.6" cy="97.6" r=".5" fill="#0e0e0e"/>
<g fill="none" stroke="#0e0e0e" stroke-width=".3">
<path d="M265.9 87.7h-7.3v14.8"/>
<circle cx="258.6" cy="97.6" r=".5"/>
</g>
<circle cx="258.6" cy="97.6" r=".5" fill="#0e0e0e"/>
<g fill="none" stroke="#0e0e0e" stroke-width=".3">
<path d="M283.2 53.2v14.8h14.7"/>
<circle cx="258.6" cy="97.6" r=".5"/>
</g>
<circle cx="283.2" cy="53.2" r=".5" fill="#0e0e0e"/>
<g fill="none" stroke="#0e0e0e" stroke-width=".3">
<path d="M344.7 53.2h-17.2v14.8h-14.8"/>
<circle cx="283.2" cy="53.2" r=".5"/>
</g>
<circle cx="339.8" cy="53.2" r=".5" fill="#0e0e0e"/>
<circle cx="339.8" cy="53.2" r=".5" fill="none" stroke="#0e0e0e" stroke-width=".3"/>
<circle cx="327.5" cy="53.2" r=".5" fill="#0e0e0e"/>
<g fill="none" stroke="#0e0e0e" stroke-width=".3">
<path d="M86.2 107.4h-19.7v4.9M73.9 164v5h12.3"/>
<circle cx="327.5" cy="53.2" r=".5"/>
</g>
<g font-size="4.1">
<text x="211.8" y="121.3">smd</text>
<text x="194.5" y="185.3">smd</text>
</g>
<g font-size="3.9" fill="#262626">
<text x="181.6" y="15.4">GND</text>
<text x="362.5" y="15.2">+100V</text>
<text x="200" y="34.8">-100V</text>
<text x="368" y="32.7">+70V</text>
<text x="57.3" y="39.8">S+</text>
<text x="192.6" y="59.5">+100V</text>
<text x="67.2" y="66.8">GND</text>
<text x="176.7" y="76.5">GND</text>
<text x="240.7" y="74">GND</text>
<text x="82" y="86.6">GND</text>
<text x="30.9" y="94.2">+15V</text>
<text x="234.4" y="98.9">+15V</text>
<text x="234.4" y="108.7">-15V</text>
<text x="255.5" y="125.7">GND</text>
<text x="201.3" y="128.2">GND</text>
<text x="22.9" y="138.3">GND</text>
<text x="360.2" y="153">GND</text>
<text x="234.4" y="170.3">+15V</text>
<text x="82" y="182.6">GND</text>
<text x="234.4" y="180.1">-15V</text>
<text x="30.9" y="187.2">-15V</text>
<text x="255.5" y="187.2">GND</text>
<text x="203.8" y="197.1">GND</text>
<text x="62.2" y="199.8">S-</text>
<text x="174.2" y="202.6">GND</text>
<text x="200" y="219.5">-100V</text>
<text x="175.3" y="244.1">+100V</text>
<text x="164.4" y="263.6">GND</text>
<text x="213.6" y="261.1">GND</text>
<text x="379.7" y="268.8">-70V</text>
<text x="107.7" y="273.4">GND</text>
</g>
<g font-size="3.9">
<text x="354.3" y="21.3">R49</text>
<text x="188.8" y="25.9">C31</text>
<text x="56.6" y="32.7">КТ2</text>
<text x="76.3" y="35.2">R22</text>
<text x="142.8" y="32.5">DA15</text>
<text x="295.5" y="35.2">VT1</text>
<text x="197" y="40.1">КТ5</text>
<text x="354.9" y="40.9">VD9</text>
<text x="103.7" y="45">VD1</text>
<text x="118.5" y="45.1">VD3</text>
<text x="177.3" y="42.6">C27</text>
<text x="189.6" y="42.6">C32</text>
<text x="270.8" y="42.6">КТ7</text>
<text x="381.1" y="44.3">1</text>
<text x="219.2" y="50">R35</text>
<text x="253.6" y="50">R39</text>
<text x="347.2" y="50">R48</text>
<text x="381.1" y="51.7">2</text>
<text x="248.5" y="59.8">C37</text>
<text x="300.1" y="54.6">VD6</text>
<text x="86.2" y="62.3">R24</text>
<text x="183.9" y="65.3">C30</text>
<text x="302.9" y="64.7">R44</text>
<text x="342" y="62.3">R47</text>
<text x="367.2" y="67.9">VD10</text>
<text x="130.5" y="74.6">R28</text>
<text x="381.1" y="76.3">3</text>
<text x="101" y="79.5">C22</text>
<text x="135.7" y="87.6">C24</text>
<text x="268.4" y="84.5">R40</text>
<text x="218.1" y="91.8">DA17.1</text>
<text x="265.9" y="94.3">DA17.2</text>
<text x="246.3" y="99.2">R37</text>
<text x="36.7" y="104.2">R18</text>
<text x="88.6" y="104.1">R25</text>
<text x="179.7" y="104.1">R32</text>
<text x="208.6" y="116">C34</text>
<text x="36.7" y="121.4">R19</text>
<text x="64" y="123.8">RP2</text>
<text x="150.2" y="131.2">R30</text>
<text x="36.7" y="143.6">R20</text>
<text x="150.2" y="143.6">R31</text>
<text x="66.5" y="155.8">RP3</text>
<text x="268.1" y="153.6">R41</text>
<text x="381.1" y="150.2">4</text>
<text x="36.7" y="163.3">R21</text>
<text x="88.6" y="165.7">R26</text>
<text x="218.1" y="163.2">DA18.1</text>
<text x="248.5" y="165.9">R38</text>
<text x="264.8" y="163.2">DA18.2</text>
<text x="184.7" y="170.6">R33</text>
<text x="101" y="175.6">C23</text>
<text x="135.7" y="178.7">C25</text>
<text x="64" y="190.3">КТ3</text>
<text x="209.3" y="190.3">C35</text>
<text x="78.8" y="195.2">R23</text>
<text x="135.2" y="195.5">R29</text>
<text x="381.1" y="196.9">5</text>
<text x="317.4" y="205.1">R45</text>
<text x="181.5" y="213">C29</text>
<text x="364.4" y="214.9">R50</text>
<text x="149.2" y="217.4">DA16</text>
<text x="381.1" y="216.7">6</text>
<text x="177.3" y="227.2">C28</text>
<text x="189.6" y="227.2">C33</text>
<text x="194.5" y="224.8">КТ4</text>
<text x="243.8" y="224.8">КТ6</text>
<text x="268.7" y="225.5">VD5</text>
<text x="283.2" y="224.8">R42</text>
<text x="103.7" y="232.2">VD2</text>
<text x="118.5" y="232.2">VD4</text>
<text x="295.2" y="228.7">VT2</text>
<text x="201.9" y="234.7">R34</text>
<text x="221.6" y="234.7">R36</text>
<text x="364.4" y="234.7">R51</text>
<text x="381.1" y="236.3">7</text>
<text x="171.6" y="249.9">C26</text>
<text x="221.4" y="246.9">C36</text>
<text x="324.8" y="247">R46</text>
<text x="337.6" y="250.1">VD8</text>
<text x="115.7" y="254.3">R27</text>
</g>
<g font-size="3.2">
<text x="140" y="37.8">1</text>
<text x="162.1" y="37.8">4</text>
<text x="162.1" y="42.7">6</text>
<text x="162.1" y="47.6">7</text>
<text x="162.1" y="52.6">5</text>
<text x="139.5" y="57.5">2</text>
<text x="162.1" y="57.5">3</text>
<text x="215.8" y="96.9">2</text>
<text x="228.5" y="101.8">1</text>
<text x="228.5" y="96.9">8</text>
<text x="262.6" y="96.9">6</text>
<text x="275.3" y="101.8">7</text>
<text x="215.9" y="106.7">3</text>
<text x="228.5" y="106.7">4</text>
<text x="262.6" y="106.7">5</text>
<text x="215.8" y="168.3">2</text>
<text x="228.5" y="173.2">1</text>
<text x="228.5" y="168.3">8</text>
<text x="262.6" y="168.3">6</text>
<text x="275.3" y="173.2">7</text>
<text x="215.9" y="178.1">3</text>
<text x="228.5" y="178.1">4</text>
<text x="262.6" y="178.1">5</text>
<text x="140" y="222.5">1</text>
<text x="162.1" y="222.5">4</text>
<text x="162.1" y="227.4">6</text>
<text x="162.1" y="232.3">7</text>
<text x="162.1" y="237.2">5</text>
<text x="139.5" y="242.1">2</text>
<text x="162.1" y="242.1">3</text>
</g>
<g font-size="2.5">
<text x="143.3" y="39.3">-IN</text>
<text x="155.3" y="39.3">-Vs</text>
<text x="156.8" y="44.2">СС</text>
<text x="156.8" y="49.1">СС</text>
<text x="143.3" y="59">+IN</text>
<text x="155.1" y="54.1">OUT</text>
<text x="155.3" y="59">+Vs</text>
<text x="143.3" y="224">-IN</text>
<text x="155.3" y="224">-Vs</text>
<text x="156.8" y="228.9">СС</text>
<text x="156.8" y="233.8">СС</text>
<text x="155.1" y="238.8">OUT</text>
<text x="143.3" y="243.7">+IN</text>
<text x="155.3" y="243.7">+Vs</text>
</g>
<g font-size="2">
<text x="364" y="63.5" transform="rotate(-90 364 63.5)">3</text>
<text x="365.1" y="68.3" transform="rotate(-90 365.1 68.3)">3</text>
<text x="364" y="73.2" transform="rotate(-90 364 73.2)">1</text>
</g>
<text font-size=".5" x="9.9" y="292.2">ALTIUM GOSTBOM2.0 KEV</text>
</svg>
